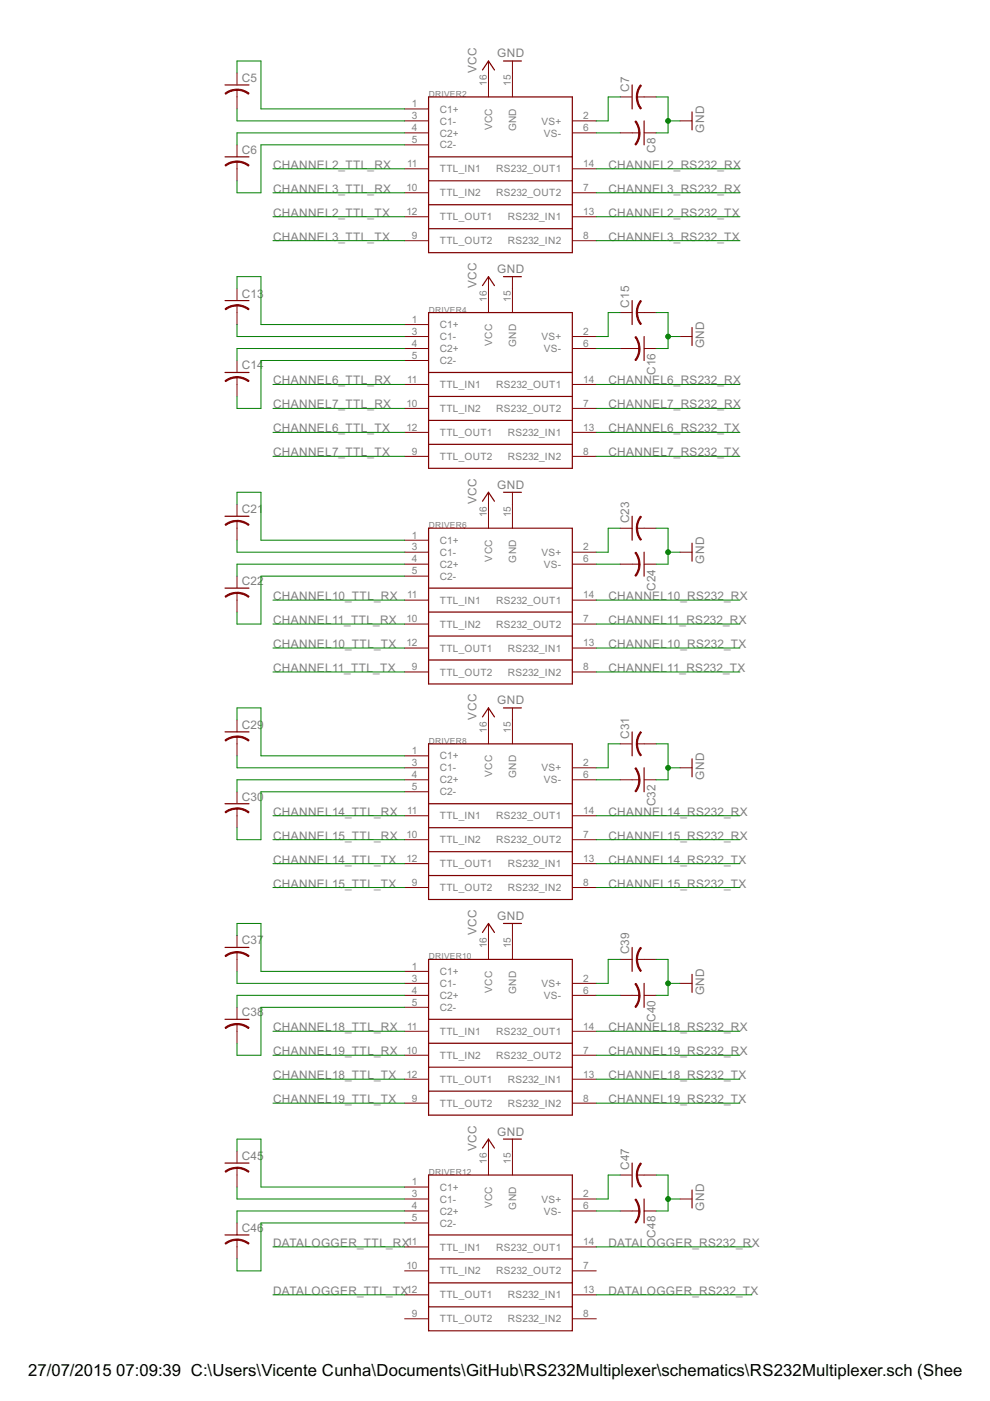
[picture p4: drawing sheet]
<svg xmlns="http://www.w3.org/2000/svg" width="210mm" height="297mm" viewBox="0 0 210 297" stroke-linecap="round" stroke-linejoin="round" font-family="sans-serif">
<g fill="none" stroke="#800000" stroke-width=".21">
<path d="M50.2 15.5v2.5M50.2 19v4.1M103.6 12.9v7.7M108.6 12.9v7.7M50.2 30.7v2.6M50.2 34.3v4M85.8 35.8h5.1M85.8 30.7h5.1M85.8 28.2h5.1M85.8 25.6h5.1M85.8 23.1h5.1M121.3 35.8h5.1"/>
<path d="M121.3 28.2h5.1M121.3 25.6h5.1M131.5 28.2h4.1M131.5 20.6h2.5M135 20.6h4.1M136.6 28.2h2.5M144.2 25.6h2.5M85.8 51h5.1M85.8 46h5.1M85.8 40.9h5.1M103.6 58.7v7.6M108.6 58.7v7.6"/>
<path d="M121.3 51h5.1M121.3 46h5.1M121.3 40.9h5.1M50.2 61.2v2.5M50.2 64.7v4.1M50.2 76.4v2.6M50.2 80v4.1M85.8 76.4h5.1M85.8 73.9h5.1M85.8 71.4h5.1M85.8 68.8h5.1M121.3 73.9h5.1"/>
<path d="M121.3 71.4h5.1M131.5 73.9h4.1M131.5 66.3h2.5M135 66.3h4.1M136.6 73.9h2.5M144.2 71.4h2.5M85.8 96.8h5.1M85.8 91.7h5.1M85.8 86.6h5.1M85.8 81.5h5.1M121.3 96.8h5.1M121.3 91.7h5.1"/>
<path d="M121.3 86.6h5.1M121.3 81.5h5.1M50.2 106.9v2.6M50.2 110.5v4M85.8 119.6h5.1M85.8 117.1h5.1M85.8 114.5h5.1M103.6 104.4v7.6M108.6 104.4v7.6M121.3 119.6h5.1M121.3 117.1h5.1M131.5 119.6h4.1"/>
<path d="M131.5 112h2.5M135 112h4.1M136.6 119.6h2.5M144.2 117.1h2.5M50.2 122.2v2.5M50.2 125.7v4.1M85.8 137.4h5.1M85.8 132.3h5.1M85.8 127.2h5.1M85.8 122.2h5.1M121.3 137.4h5.1M121.3 132.3h5.1"/>
<path d="M121.3 127.2h5.1M50.2 152.6v2.6M50.2 156.2v4.1M85.8 142.5h5.1M103.6 150.1v7.6M108.6 150.1v7.6M121.3 142.5h5.1M131.5 157.7h2.5M135 157.7h4.1M50.2 167.9v2.5M50.2 171.4v4.1M85.8 178h5.1"/>
<path d="M85.8 173h5.1M85.8 167.9h5.1M85.8 165.3h5.1M85.8 162.8h5.1M85.8 160.3h5.1M121.3 178h5.1M121.3 173h5.1M121.3 165.3h5.1M121.3 162.8h5.1M131.5 165.3h4.1M136.6 165.3h2.5M144.2 162.8h2.5"/>
<path d="M50.2 198.3v2.6M85.8 188.2h5.1M85.8 183.1h5.1M103.6 195.8v7.6M108.6 195.8v7.6M121.3 188.2h5.1M121.3 183.1h5.1M50.2 201.9v4.1M50.2 213.6v2.5M50.2 217.1v4.1M85.8 218.7h5.1M85.8 213.6h5.1"/>
<path d="M85.8 211h5.1M85.8 208.5h5.1M85.8 206h5.1M121.3 218.7h5.1M121.3 211h5.1M121.3 208.5h5.1M131.5 211h4.1M131.5 203.4h2.5M135 203.4h4.1M136.6 211h2.5M144.2 208.5h2.5M85.8 233.9h5.1"/>
<path d="M85.8 228.8h5.1M85.8 223.7h5.1M121.3 233.9h5.1M121.3 228.8h5.1M121.3 223.7h5.1M50.2 244.1v2.5M50.2 247.6v4.1M50.2 259.3v2.5M85.8 259.3h5.1M85.8 256.8h5.1M85.8 254.2h5.1M85.8 251.7h5.1"/>
<path d="M103.6 241.5v7.6M108.6 241.5v7.6M121.3 256.8h5.1M121.3 254.2h5.1M131.5 256.8h4.1M131.5 249.1h2.5M135 249.1h4.1M136.6 256.8h2.5M144.2 254.2h2.5M50.2 262.8v4.1M85.8 279.6h5.1M85.8 274.5h5.1"/>
<path d="M85.8 269.5h5.1M85.8 264.4h5.1M121.3 279.6h5.1M121.3 274.5h5.1M121.3 269.5h5.1M121.3 264.4h5.1"/>
</g>
<g fill="none" stroke="#800000" stroke-width=".25">
<path d="M47.7 18h5.1M102.3 14.8l1.3-1.9 1.2 1.9M106.7 12.9h3.9M134 18v5.1M47.7 33.3h5.1M90.9 20.6h30.4v33h-30.4zM90.9 38.3h30.4M90.9 33.3h30.4M136.6 25.6v5.1M146.7 23.7v3.8M90.9 48.5h30.4M90.9 43.4h30.4"/>
<path d="M106.7 58.7h3.9M47.7 79h5.1M47.7 63.7h5.1M90.9 66.3h30.4v33h-30.4zM90.9 79h30.4M102.3 60.6l1.3-1.9 1.2 1.9M134 63.7v5.1M136.6 71.4v5M146.7 69.4v3.9M90.9 94.2h30.4M90.9 89.1h30.4M90.9 84.1h30.4"/>
<path d="M47.7 109.5h5.1M90.9 112h30.4v33h-30.4zM102.3 106.3l1.3-1.9 1.2 1.9M106.7 104.4h3.9M134 109.5v5M136.6 117.1v5.1M146.7 115.2v3.8M47.7 124.7h5.1M90.9 139.9h30.4M90.9 134.9h30.4M90.9 129.8h30.4M90.9 124.7h30.4"/>
<path d="M47.7 155.2h5.1M90.9 157.7h30.4v33h-30.4zM102.3 152l1.3-1.9 1.2 1.9M106.7 150.1h3.9M134 155.2v5.1M47.7 170.4h5.1M90.9 175.5h30.4M90.9 170.4h30.4M136.6 162.8v5.1M146.7 160.9v3.8M90.9 185.6h30.4M90.9 180.6h30.4"/>
<path d="M102.3 197.7l1.3-1.9 1.2 1.9M106.7 195.8h3.9M47.7 216.1h5.1M47.7 200.9h5.1M90.9 203.4h30.4v33h-30.4zM90.9 216.1h30.4M134 200.9v5.1M136.6 208.5v5.1M146.7 206.6v3.8M90.9 231.4h30.4M90.9 226.3h30.4M90.9 221.2h30.4"/>
<path d="M47.7 246.6h5.1M90.9 249.1h30.4v33.1h-30.4zM102.3 243.4l1.3-1.9 1.2 1.9M106.7 241.5h3.9M134 246.6v5.1M136.6 254.2v5.1M146.7 252.3v3.8M47.7 261.8h5.1M90.9 277.1h30.4M90.9 272h30.4M90.9 266.9h30.4M90.9 261.8h30.4"/>
</g>
<g fill="#800000" stroke="#800000" stroke-width=".21">
<path d="M50.2 18.9l1.4 .2 1.2 .7-.1 .2-1.4-.7-1.1-.1z" fill-rule="evenodd"/>
<path d="M47.7 19.8l1.2-.7 1.3-.2v.3l-1.5 .3-.8 .5z" fill-rule="evenodd"/>
<path d="M50.2 34.1l1.4 .3 1.2 .6-.1 .2-1.4-.7-1.1-.1z" fill-rule="evenodd"/>
<path d="M47.7 35l1.2-.6 1.3-.3v.3l-1.5 .3-.8 .5z" fill-rule="evenodd"/>
<path d="M135.8 18l.2 .2-.7 1.3-.1 1.1h-.3l.2-1.4z" fill-rule="evenodd"/>
<path d="M134.9 20.6h.3l.3 1.5 .5 .8-.2 .2-.7-1.2z" fill-rule="evenodd"/>
<path d="M135.4 28.2h.3l-.1 .8-.3 1.1-.5 .7-.2-.2 .7-1.4z" fill-rule="evenodd"/>
<path d="M134.6 25.8l.2-.2 .5 .7 .3 1.1 .1 .8h-.3l-.1-1z" fill-rule="evenodd"/>
<path d="M50.2 64.6l1.4 .2 1.2 .7-.1 .2-1.4-.7-1.1-.1z" fill-rule="evenodd"/>
<path d="M47.7 65.5l1.2-.7 1.3-.2v.3l-1 .1-1.3 .7z" fill-rule="evenodd"/>
<path d="M50.2 79.8l1.4 .3 1.2 .6-.1 .2-1.4-.7-1.1-.1z" fill-rule="evenodd"/>
<path d="M47.7 80.7l1.2-.6 1.3-.2v.2l-1 .1-1.3 .7z" fill-rule="evenodd"/>
<path d="M135.8 63.7l.2 .2-.5 .8-.3 1.6h-.3l.2-1.4z" fill-rule="evenodd"/>
<path d="M134.9 66.3h.3l.3 1.5 .5 .9-.2 .1-.7-1.2z" fill-rule="evenodd"/>
<path d="M135.4 73.9h.3l-.1 .8-.3 1.1-.5 .7-.2-.2 .7-1.4z" fill-rule="evenodd"/>
<path d="M134.6 71.5l.2-.1 .5 .7 .3 1 .1 .8h-.3l-.1-1z" fill-rule="evenodd"/>
<path d="M50.2 110.3l1.4 .2 1.2 .7-.1 .2-1.4-.7-1.1-.1z" fill-rule="evenodd"/>
<path d="M47.7 111.2l1.2-.6 1.3-.3v.3l-1 .1-1.3 .7z" fill-rule="evenodd"/>
<path d="M50.2 125.6l1.4 .2 1.2 .6-.1 .2-.9-.5-1.6-.3z" fill-rule="evenodd"/>
<path d="M47.7 126.4l1.2-.6 1.3-.2v.2l-1 .2-1.3 .6z" fill-rule="evenodd"/>
<path d="M135.8 109.4l.2 .2-.7 1.4-.1 1h-.3l.2-1.4z" fill-rule="evenodd"/>
<path d="M134.9 112h.3l.3 1.5 .5 .9-.2 .1-.7-1.2z" fill-rule="evenodd"/>
<path d="M135.4 119.6h.3l-.1 .8-.3 1.1-.5 .7-.2-.2 .5-.9z" fill-rule="evenodd"/>
<path d="M134.6 117.2l.2-.1 .5 .7 .3 1 .1 .8h-.3l-.1-1z" fill-rule="evenodd"/>
<path d="M50.2 156l1.4 .3 1.2 .6-.1 .2-1.4-.7-1.1-.1z" fill-rule="evenodd"/>
<path d="M47.7 156.9l1.2-.6 1.3-.2v.2l-1 .1-1.3 .7z" fill-rule="evenodd"/>
<path d="M50.2 171.3l1.4 .2 1.2 .6-.1 .3-1.4-.7-1.1-.2z" fill-rule="evenodd"/>
<path d="M47.7 172.1l1.2-.6 1.3-.2v.3l-1 .1-1.3 .7z" fill-rule="evenodd"/>
<path d="M135.8 155.1l.2 .2-.7 1.4-.1 1h-.3l.2-1.4z" fill-rule="evenodd"/>
<path d="M134.9 157.7h.3l.3 1.5 .5 .9-.2 .2-.7-1.3z" fill-rule="evenodd"/>
<path d="M135.4 165.3h.3l-.1 .9-.3 1-.5 .7-.2-.2 .7-1.4z" fill-rule="evenodd"/>
<path d="M134.6 162.9l.2-.1 .5 .7 .3 1 .1 .8h-.3l-.1-1z" fill-rule="evenodd"/>
<path d="M50.2 201.8l1.4 .2 1.2 .6-.1 .2-1.4-.7-1.1-.1z" fill-rule="evenodd"/>
<path d="M47.7 202.6l1.2-.6 1.3-.2v.2l-1.5 .3-.8 .5z" fill-rule="evenodd"/>
<path d="M50.2 217l1.4 .2 1.2 .7-.1 .2-1.4-.7-1.1-.1z" fill-rule="evenodd"/>
<path d="M47.7 217.9l1.2-.7 1.3-.2v.3l-1.5 .3-.8 .5z" fill-rule="evenodd"/>
<path d="M135.8 200.9l.2 .1-.7 1.4-.1 1h-.3l.2-1.3z" fill-rule="evenodd"/>
<path d="M134.9 203.4h.3l.3 1.5 .5 .9-.2 .2-.7-1.2z" fill-rule="evenodd"/>
<path d="M135.4 211h.3l-.1 .9-.3 1-.5 .7-.2-.2 .7-1.3z" fill-rule="evenodd"/>
<path d="M134.6 208.6l.2-.1 .5 .7 .3 1 .1 .8h-.3l-.1-1z" fill-rule="evenodd"/>
<path d="M50.2 247.5l1.4 .2 1.2 .6-.1 .2-1.4-.6-1.1-.2z" fill-rule="evenodd"/>
<path d="M47.7 248.3l1.2-.6 1.3-.2v.2l-1 .2-1.3 .6z" fill-rule="evenodd"/>
<path d="M50.2 262.7l1.4 .2 1.2 .7-.1 .2-1.4-.7-1.1-.1z" fill-rule="evenodd"/>
<path d="M47.7 263.6l1.2-.7 1.3-.2v.3l-1 .1-1.3 .7z" fill-rule="evenodd"/>
<path d="M135.8 246.6l.2 .1-.5 .9-.3 1.5h-.3l.2-1.3z" fill-rule="evenodd"/>
<path d="M134.9 249.1h.3l.3 1.5 .5 .9-.2 .2-.7-1.2z" fill-rule="evenodd"/>
<path d="M135.4 256.8h.3l-.1 .8-.3 1-.5 .7-.2-.1 .7-1.4z" fill-rule="evenodd"/>
<path d="M134.6 254.4l.2-.2 .5 .7 .3 1 .1 .9h-.3l-.1-1.1z" fill-rule="evenodd"/>
</g>
<g fill="none" stroke="#008000" stroke-width=".21">
<path d="M50.2 15.5v-2.6h5.1v10.2h30.5M50.2 23.1v2.5h35.6M57.9 35.8h27.9M85.8 28.2h-35.6v2.5M85.8 30.7h-30.5v10.2h-5.1v-2.6M126.4 28.2h5.1M126.4 35.8h30.5M131.5 20.6h-2.6v5h-2.5M139.1 20.6h2.5v7.6h-2.5M141.6 25.6h2.6M57.9 40.9h27.9M57.9 51h27.9"/>
<path d="M57.9 46h27.9M126.4 40.9h30.5M126.4 51h30.5M126.4 46h30.5M50.2 68.8v2.6h35.6M50.2 61.2v-2.5h5.1v10.1h30.5M85.8 73.9h-35.6v2.5M85.8 76.4h-30.5v10.2h-5.1v-2.5M126.4 73.9h5.1M131.5 66.3h-2.6v5.1h-2.5M139.1 66.3h2.5v7.6h-2.5M141.6 71.4h2.6"/>
<path d="M57.9 86.6h27.9M57.9 81.5h27.9M57.9 91.7h27.9M57.9 96.8h27.9M126.4 86.6h30.5M126.4 81.5h30.5M126.4 91.7h30.5M126.4 96.8h30.5M50.2 114.5v2.6h35.6M50.2 106.9v-2.5h5.1v10.1h30.5M85.8 119.6h-35.6v2.6M126.4 119.6h5.1"/>
<path d="M131.5 112h-2.6v5.1h-2.5M139.1 112h2.5v7.6h-2.5M141.6 117.1h2.6M57.9 132.3h27.9M57.9 127.2h27.9M57.9 137.4h27.9M85.8 122.2h-30.5v10.1h-5.1v-2.5M126.4 132.3h30.5M126.4 127.2h30.5M126.4 137.4h30.5M50.2 152.6v-2.5h5.1v10.2h30.5M57.9 142.5h27.9"/>
<path d="M126.4 142.5h30.5M131.5 157.7h-2.6v5.1h-2.5M139.1 157.7h2.5v7.6h-2.5M50.2 160.3v2.5h35.6M57.9 178h27.9M57.9 173h27.9M85.8 165.3h-35.6v2.6M85.8 167.9h-30.5v10.1h-5.1v-2.5M126.4 165.3h5.1M126.4 178h30.5M126.4 173h30.5M141.6 162.8h2.6"/>
<path d="M50.2 198.3v-2.5h5.1v10.2h30.5M57.9 183.1h27.9M57.9 188.2h27.9M126.4 183.1h30.5M126.4 188.2h30.5M50.2 206v2.5h35.6M57.9 218.7h27.9M85.8 211h-35.6v2.6M85.8 213.6h-30.5v10.1h-5.1v-2.5M126.4 211h5.1M126.4 218.7h30.5M131.5 203.4h-2.6v5.1h-2.5"/>
<path d="M139.1 203.4h2.5v7.6h-2.5M141.6 208.5h2.6M57.9 223.7h27.9M57.9 228.8h27.9M57.9 233.9h27.9M126.4 223.7h30.5M126.4 228.8h30.5M126.4 233.9h30.5M50.2 251.7v2.5h35.6M50.2 244.1v-2.6h5.1v10.2h30.5M85.8 256.8h-35.6v2.5M85.8 259.3h-30.5v10.2h-5.1v-2.6"/>
<path d="M126.4 256.8h5.1M131.5 249.1h-2.6v5.1h-2.5M139.1 249.1h2.5v7.7h-2.5M141.6 254.2h2.6M57.9 264.4h27.9M57.9 274.5h27.9M126.4 264.4h33M126.4 274.5h33"/>
</g>
<g fill="#008000" stroke="#008000" stroke-width=".21">
<circle cx="141.6" cy="25.6" r=".51"/>
<circle cx="141.6" cy="71.4" r=".51"/>
<circle cx="141.6" cy="117.1" r=".51"/>
<circle cx="141.6" cy="162.8" r=".51"/>
<circle cx="141.6" cy="208.5" r=".51"/>
<circle cx="141.6" cy="254.2" r=".51"/>
</g>
<g font-size="4">
<text x="6" y="291.7">27/07/2015</text>
<text x="24.7" y="291.7">07:09:39 C:\Users\Vicente Cunha\Documents\GitHub\RS232Multiplexer\schematics\RS232Multiplexer.sch (Sheet: 4/4</text>
</g>
<g font-size="2.8" fill="#808080">
<text x="51.3" y="17.4">C5</text>
<text x="101" y="15.4" transform="rotate(-90 101 15.4)">VCC</text>
<text x="105.4" y="12.2">GND</text>
<text x="133.4" y="19.5" transform="rotate(-90 133.4 19.5)">C7</text>
<text x="149.3" y="28.1" transform="rotate(-90 149.3 28.1)">GND</text>
<text x="51.3" y="32.6">C6</text>
<text x="57.9" y="35.8">CHANNEL2_TTL_RX</text>
<text x="129" y="35.8">CHANNEL2_RS232_RX</text>
<text x="139" y="32.4" transform="rotate(-90 139 32.4)">C8</text>
<text x="57.9" y="40.9">CHANNEL3_TTL_RX</text>
<text x="129" y="40.9">CHANNEL3_RS232_RX</text>
<text x="57.9" y="46">CHANNEL2_TTL_TX</text>
<text x="129" y="46">CHANNEL2_RS232_TX</text>
<text x="57.9" y="51">CHANNEL3_TTL_TX</text>
<text x="129" y="51">CHANNEL3_RS232_TX</text>
<text x="105.4" y="57.9">GND</text>
<text x="51.3" y="63.1">C13</text>
<text x="101" y="61.2" transform="rotate(-90 101 61.2)">VCC</text>
<text x="133.4" y="65.2" transform="rotate(-90 133.4 65.2)">C15</text>
<text x="149.3" y="73.9" transform="rotate(-90 149.3 73.9)">GND</text>
<text x="51.3" y="78.3">C14</text>
<text x="57.9" y="81.5">CHANNEL6_TTL_RX</text>
<text x="129" y="81.5">CHANNEL6_RS232_RX</text>
<text x="139" y="79.5" transform="rotate(-90 139 79.5)">C16</text>
<text x="57.9" y="86.6">CHANNEL7_TTL_RX</text>
<text x="129" y="86.6">CHANNEL7_RS232_RX</text>
<text x="57.9" y="91.7">CHANNEL6_TTL_TX</text>
<text x="129" y="91.7">CHANNEL6_RS232_TX</text>
<text x="57.9" y="96.8">CHANNEL7_TTL_TX</text>
<text x="129" y="96.8">CHANNEL7_RS232_TX</text>
<text x="101" y="106.9" transform="rotate(-90 101 106.9)">VCC</text>
<text x="105.4" y="103.6">GND</text>
<text x="51.3" y="108.8">C21</text>
<text x="133.4" y="110.9" transform="rotate(-90 133.4 110.9)">C23</text>
<text x="149.3" y="119.6" transform="rotate(-90 149.3 119.6)">GND</text>
<text x="51.3" y="124.1">C22</text>
<text x="139" y="125.3" transform="rotate(-90 139 125.3)">C24</text>
<text x="57.9" y="127.2">CHANNEL10_TTL_RX</text>
<text x="129" y="127.2">CHANNEL10_RS232_RX</text>
<text x="57.9" y="132.3">CHANNEL11_TTL_RX</text>
<text x="57.9" y="137.4">CHANNEL10_TTL_TX</text>
<text x="129" y="132.3">CHANNEL11_RS232_RX</text>
<text x="129" y="137.4">CHANNEL10_RS232_TX</text>
<text x="57.9" y="142.5">CHANNEL11_TTL_TX</text>
<text x="129" y="142.5">CHANNEL11_RS232_TX</text>
<text x="105.4" y="149.3">GND</text>
<text x="51.3" y="154.5">C29</text>
<text x="101" y="152.6" transform="rotate(-90 101 152.6)">VCC</text>
<text x="133.4" y="156.6" transform="rotate(-90 133.4 156.6)">C31</text>
<text x="149.3" y="165.3" transform="rotate(-90 149.3 165.3)">GND</text>
<text x="51.3" y="169.8">C30</text>
<text x="57.9" y="172.9">CHANNEL14_TTL_RX</text>
<text x="129" y="172.9">CHANNEL14_RS232_RX</text>
<text x="139" y="171" transform="rotate(-90 139 171)">C32</text>
<text x="57.9" y="178">CHANNEL15_TTL_RX</text>
<text x="129" y="178">CHANNEL15_RS232_RX</text>
<text x="57.9" y="183.1">CHANNEL14_TTL_TX</text>
<text x="129" y="183.1">CHANNEL14_RS232_TX</text>
<text x="57.9" y="188.2">CHANNEL15_TTL_TX</text>
<text x="129" y="188.2">CHANNEL15_RS232_TX</text>
<text x="105.4" y="195">GND</text>
<text x="51.3" y="200.2">C37</text>
<text x="101" y="198.3" transform="rotate(-90 101 198.3)">VCC</text>
<text x="133.4" y="202.4" transform="rotate(-90 133.4 202.4)">C39</text>
<text x="51.3" y="215.5">C38</text>
<text x="149.3" y="211" transform="rotate(-90 149.3 211)">GND</text>
<text x="57.9" y="218.7">CHANNEL18_TTL_RX</text>
<text x="129" y="218.7">CHANNEL18_RS232_RX</text>
<text x="139" y="216.7" transform="rotate(-90 139 216.7)">C40</text>
<text x="57.9" y="223.7">CHANNEL19_TTL_RX</text>
<text x="129" y="223.7">CHANNEL19_RS232_RX</text>
<text x="57.9" y="228.8">CHANNEL18_TTL_TX</text>
<text x="57.9" y="233.9">CHANNEL19_TTL_TX</text>
<text x="129" y="228.8">CHANNEL18_RS232_TX</text>
<text x="129" y="233.9">CHANNEL19_RS232_TX</text>
<text x="51.3" y="246">C45</text>
<text x="101" y="244" transform="rotate(-90 101 244)">VCC</text>
<text x="105.4" y="240.8">GND</text>
<text x="133.4" y="248.1" transform="rotate(-90 133.4 248.1)">C47</text>
<text x="149.3" y="256.7" transform="rotate(-90 149.3 256.7)">GND</text>
<text x="51.3" y="261.2">C46</text>
<text x="139" y="262.4" transform="rotate(-90 139 262.4)">C48</text>
<text x="57.9" y="264.4">DATALOGGER_TTL_RX</text>
<text x="129" y="264.4">DATALOGGER_RS232_RX</text>
<text x="57.9" y="274.5">DATALOGGER_TTL_TX</text>
<text x="129" y="274.5">DATALOGGER_RS232_TX</text>
</g>
<g font-size="2.4" fill="#808080">
<text x="87.3" y="22.7">1</text>
<text x="93.2" y="23.9">C1+</text>
<text x="103.2" y="18.2" transform="rotate(-90 103.2 18.2)">16</text>
<text x="108.3" y="18.2" transform="rotate(-90 108.3 18.2)">15</text>
<text x="87.3" y="27.8">4</text>
<text x="87.3" y="25.3">3</text>
<text x="93.2" y="28.9">C2+</text>
<text x="93.2" y="26.4">C1-</text>
<text x="104.3" y="27.6" transform="rotate(-90 104.3 27.6)">VCC</text>
<text x="109.4" y="27.9" transform="rotate(-90 109.4 27.9)">GND</text>
<text x="114.8" y="26.4">VS+</text>
<text x="115.3" y="28.9">VS-</text>
<text x="123.7" y="25.3">2</text>
<text x="123.7" y="27.8">6</text>
<text x="86.3" y="35.4">11</text>
<text x="87.3" y="30.4">5</text>
<text x="93.2" y="31.5">C2-</text>
<text x="123.7" y="35.4">14</text>
<text x="86.2" y="40.5">10</text>
<text x="93.2" y="41.6">TTL_IN2</text>
<text x="93.2" y="36.6">TTL_IN1</text>
<text x="105.2" y="41.6">RS232_OUT2</text>
<text x="105.2" y="36.6">RS232_OUT1</text>
<text x="123.7" y="40.5">7</text>
<text x="86.2" y="45.6">12</text>
<text x="93.2" y="46.7">TTL_OUT1</text>
<text x="107.7" y="46.7">RS232_IN1</text>
<text x="123.7" y="45.6">13</text>
<text x="87.3" y="50.7">9</text>
<text x="93.2" y="51.8">TTL_OUT2</text>
<text x="107.7" y="51.8">RS232_IN2</text>
<text x="123.7" y="50.7">8</text>
<text x="103.2" y="63.9" transform="rotate(-90 103.2 63.9)">16</text>
<text x="108.3" y="63.9" transform="rotate(-90 108.3 63.9)">15</text>
<text x="87.3" y="71">3</text>
<text x="87.3" y="68.5">1</text>
<text x="93.2" y="69.6">C1+</text>
<text x="123.7" y="71">2</text>
<text x="87.3" y="76.1">5</text>
<text x="87.3" y="73.5">4</text>
<text x="93.2" y="77.2">C2-</text>
<text x="93.2" y="74.7">C2+</text>
<text x="93.2" y="72.1">C1-</text>
<text x="104.3" y="73.3" transform="rotate(-90 104.3 73.3)">VCC</text>
<text x="109.4" y="73.6" transform="rotate(-90 109.4 73.6)">GND</text>
<text x="114.8" y="72.1">VS+</text>
<text x="115.3" y="74.7">VS-</text>
<text x="123.7" y="73.5">6</text>
<text x="86.3" y="81.2">11</text>
<text x="93.2" y="82.3">TTL_IN1</text>
<text x="105.2" y="82.3">RS232_OUT1</text>
<text x="123.7" y="81.2">14</text>
<text x="86.2" y="86.2">10</text>
<text x="93.2" y="87.4">TTL_IN2</text>
<text x="105.2" y="87.4">RS232_OUT2</text>
<text x="123.7" y="86.2">7</text>
<text x="86.2" y="91.3">12</text>
<text x="93.2" y="92.4">TTL_OUT1</text>
<text x="107.7" y="92.4">RS232_IN1</text>
<text x="123.7" y="91.3">13</text>
<text x="87.3" y="96.4">9</text>
<text x="93.2" y="97.5">TTL_OUT2</text>
<text x="107.7" y="97.5">RS232_IN2</text>
<text x="123.7" y="96.4">8</text>
<text x="103.2" y="109.7" transform="rotate(-90 103.2 109.7)">16</text>
<text x="108.3" y="109.7" transform="rotate(-90 108.3 109.7)">15</text>
<text x="87.3" y="119.3">4</text>
<text x="87.3" y="116.7">3</text>
<text x="87.3" y="114.2">1</text>
<text x="93.2" y="117.8">C1-</text>
<text x="93.2" y="115.3">C1+</text>
<text x="104.3" y="119.1" transform="rotate(-90 104.3 119.1)">VCC</text>
<text x="109.4" y="119.3" transform="rotate(-90 109.4 119.3)">GND</text>
<text x="114.8" y="117.8">VS+</text>
<text x="123.7" y="116.7">2</text>
<text x="123.7" y="119.3">6</text>
<text x="87.3" y="121.8">5</text>
<text x="93.2" y="122.9">C2-</text>
<text x="93.2" y="120.4">C2+</text>
<text x="115.3" y="120.4">VS-</text>
<text x="86.2" y="132">10</text>
<text x="86.3" y="126.9">11</text>
<text x="93.2" y="128">TTL_IN1</text>
<text x="105.2" y="128">RS232_OUT1</text>
<text x="123.7" y="132">7</text>
<text x="123.7" y="126.9">14</text>
<text x="86.2" y="137">12</text>
<text x="93.2" y="133.1">TTL_IN2</text>
<text x="105.2" y="133.1">RS232_OUT2</text>
<text x="123.7" y="137">13</text>
<text x="87.3" y="142.1">9</text>
<text x="93.2" y="143.2">TTL_OUT2</text>
<text x="93.2" y="138.1">TTL_OUT1</text>
<text x="107.7" y="143.2">RS232_IN2</text>
<text x="107.7" y="138.1">RS232_IN1</text>
<text x="123.7" y="142.1">8</text>
<text x="103.2" y="155.4" transform="rotate(-90 103.2 155.4)">16</text>
<text x="108.3" y="155.4" transform="rotate(-90 108.3 155.4)">15</text>
<text x="87.3" y="159.9">1</text>
<text x="93.2" y="161">C1+</text>
<text x="87.3" y="167.5">5</text>
<text x="87.3" y="165">4</text>
<text x="87.3" y="162.4">3</text>
<text x="93.2" y="166.1">C2+</text>
<text x="93.2" y="163.5">C1-</text>
<text x="104.3" y="164.8" transform="rotate(-90 104.3 164.8)">VCC</text>
<text x="109.4" y="165" transform="rotate(-90 109.4 165)">GND</text>
<text x="114.8" y="163.5">VS+</text>
<text x="115.3" y="166.1">VS-</text>
<text x="123.7" y="162.4">2</text>
<text x="123.7" y="165">6</text>
<text x="86.3" y="172.6">11</text>
<text x="93.2" y="173.7">TTL_IN1</text>
<text x="93.2" y="168.6">C2-</text>
<text x="105.2" y="173.7">RS232_OUT1</text>
<text x="123.7" y="172.6">14</text>
<text x="86.2" y="177.7">10</text>
<text x="93.2" y="178.8">TTL_IN2</text>
<text x="105.2" y="178.8">RS232_OUT2</text>
<text x="123.7" y="177.7">7</text>
<text x="86.2" y="182.7">12</text>
<text x="93.2" y="183.9">TTL_OUT1</text>
<text x="107.7" y="183.9">RS232_IN1</text>
<text x="123.7" y="182.7">13</text>
<text x="87.3" y="187.8">9</text>
<text x="93.2" y="188.9">TTL_OUT2</text>
<text x="107.7" y="188.9">RS232_IN2</text>
<text x="123.7" y="187.8">8</text>
<text x="103.2" y="201.1" transform="rotate(-90 103.2 201.1)">16</text>
<text x="108.3" y="201.1" transform="rotate(-90 108.3 201.1)">15</text>
<text x="87.3" y="208.1">3</text>
<text x="87.3" y="205.6">1</text>
<text x="93.2" y="209.3">C1-</text>
<text x="93.2" y="206.7">C1+</text>
<text x="114.8" y="209.3">VS+</text>
<text x="123.7" y="208.1">2</text>
<text x="87.3" y="213.2">5</text>
<text x="87.3" y="210.7">4</text>
<text x="93.2" y="214.3">C2-</text>
<text x="93.2" y="211.8">C2+</text>
<text x="104.3" y="210.5" transform="rotate(-90 104.3 210.5)">VCC</text>
<text x="109.4" y="210.7" transform="rotate(-90 109.4 210.7)">GND</text>
<text x="115.3" y="211.8">VS-</text>
<text x="123.7" y="210.7">6</text>
<text x="86.3" y="218.3">11</text>
<text x="93.2" y="219.4">TTL_IN1</text>
<text x="105.2" y="219.4">RS232_OUT1</text>
<text x="123.7" y="218.3">14</text>
<text x="86.2" y="223.4">10</text>
<text x="93.2" y="224.5">TTL_IN2</text>
<text x="105.2" y="224.5">RS232_OUT2</text>
<text x="123.7" y="223.4">7</text>
<text x="86.2" y="228.5">12</text>
<text x="87.3" y="233.5">9</text>
<text x="93.2" y="229.6">TTL_OUT1</text>
<text x="107.7" y="229.6">RS232_IN1</text>
<text x="123.7" y="233.5">8</text>
<text x="123.7" y="228.5">13</text>
<text x="93.2" y="234.7">TTL_OUT2</text>
<text x="107.7" y="234.7">RS232_IN2</text>
<text x="87.3" y="251.3">1</text>
<text x="103.2" y="246.8" transform="rotate(-90 103.2 246.8)">16</text>
<text x="108.3" y="246.8" transform="rotate(-90 108.3 246.8)">15</text>
<text x="87.3" y="256.4">4</text>
<text x="87.3" y="253.9">3</text>
<text x="93.2" y="257.5">C2+</text>
<text x="93.2" y="255">C1-</text>
<text x="93.2" y="252.4">C1+</text>
<text x="104.3" y="256.2" transform="rotate(-90 104.3 256.2)">VCC</text>
<text x="109.4" y="256.5" transform="rotate(-90 109.4 256.5)">GND</text>
<text x="114.8" y="255">VS+</text>
<text x="115.3" y="257.5">VS-</text>
<text x="123.7" y="253.9">2</text>
<text x="123.7" y="256.4">6</text>
<text x="87.3" y="258.9">5</text>
<text x="93.2" y="260.1">C2-</text>
<text x="86.2" y="269.1">10</text>
<text x="86.3" y="264">11</text>
<text x="93.2" y="265.1">TTL_IN1</text>
<text x="105.2" y="265.1">RS232_OUT1</text>
<text x="123.7" y="269.1">7</text>
<text x="123.7" y="264">14</text>
<text x="86.2" y="274.2">12</text>
<text x="93.2" y="275.3">TTL_OUT1</text>
<text x="93.2" y="270.2">TTL_IN2</text>
<text x="105.2" y="270.2">RS232_OUT2</text>
<text x="107.7" y="275.3">RS232_IN1</text>
<text x="123.7" y="274.2">13</text>
<text x="87.3" y="279.3">9</text>
<text x="93.2" y="280.4">TTL_OUT2</text>
<text x="107.7" y="280.4">RS232_IN2</text>
<text x="123.7" y="279.3">8</text>
</g>
<g font-size="2" fill="#808080">
<text x="90.9" y="20.6">DRIVER2</text>
<text x="90.9" y="66.3">DRIVER4</text>
<text x="90.9" y="112">DRIVER6</text>
<text x="90.9" y="157.7">DRIVER8</text>
<text x="90.9" y="203.4">DRIVER10</text>
<text x="90.9" y="249.1">DRIVER12</text>
</g>
</svg>
